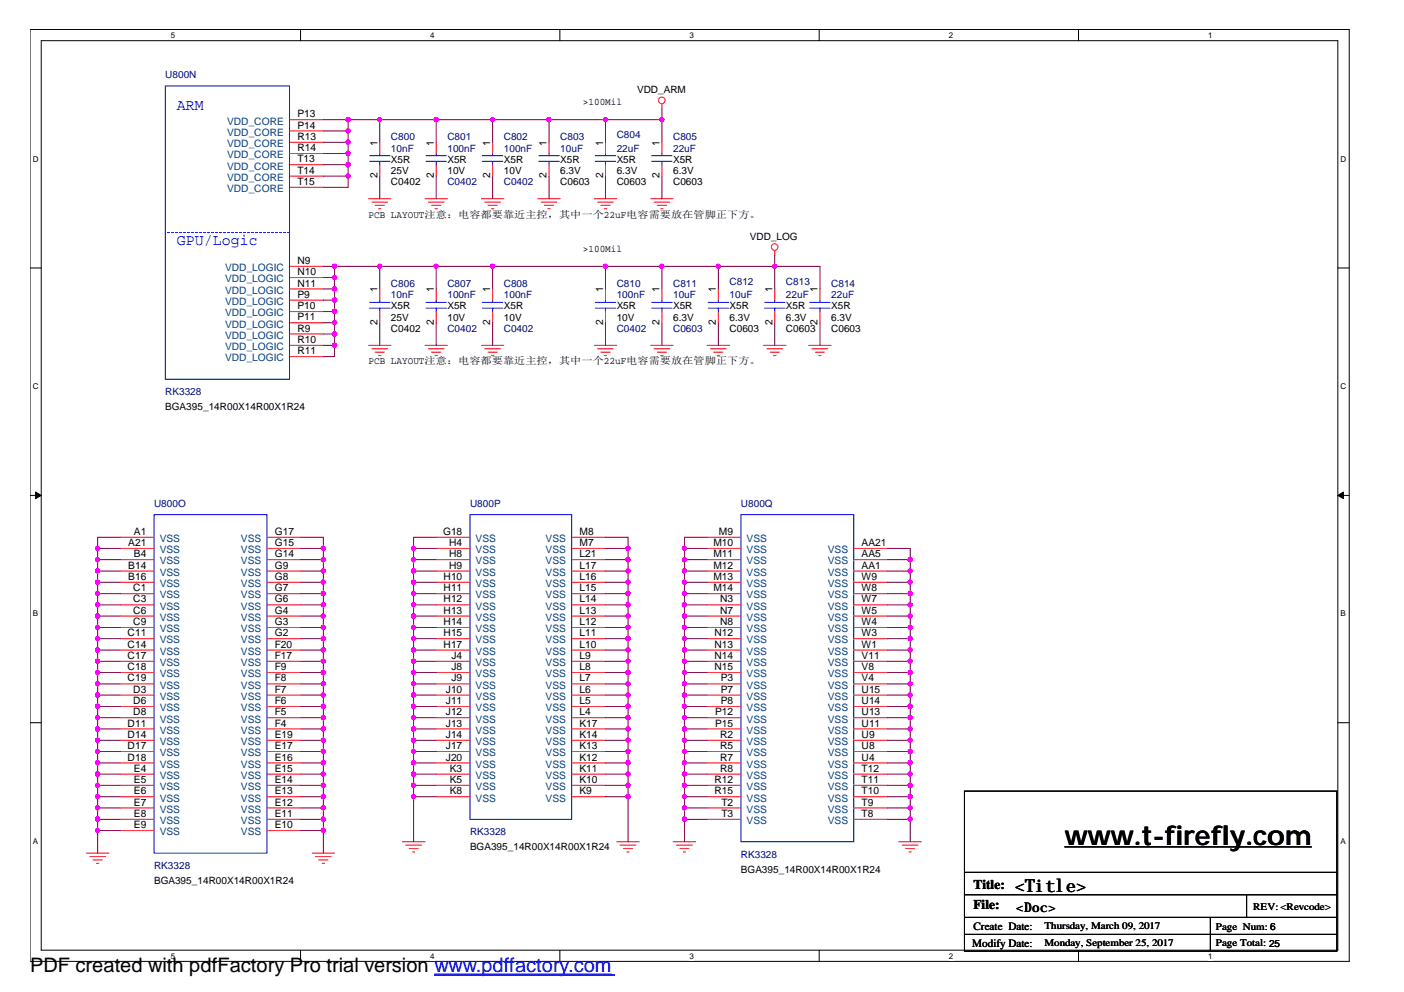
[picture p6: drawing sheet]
<svg xmlns="http://www.w3.org/2000/svg" width="297mm" height="210mm" viewBox="0 0 297 210" stroke-linecap="round" stroke-linejoin="round" font-family="sans-serif">
<path d="M6.3 6.2h279.2v197.2h-279.2zM8.7 8.6h274.3v192.5h-274.3z" fill="none" stroke="#000" stroke-width=".21"/>
<g fill="#fff">
<path d="M36.2 6.5h.9v1.9h-.9z"/>
<path d="M36.2 201.3h.9v1.9h-.9z"/>
</g>
<path d="M63.6 6.2v2.4M63.6 201.1v2.3" fill="none" stroke="#000" stroke-width=".21"/>
<g fill="#fff">
<path d="M91 6.5h.9v1.9h-.9z"/>
<path d="M91 201.3h.9v1.9h-.9z"/>
</g>
<path d="M118.4 6.2v2.4M118.4 201.1v2.3" fill="none" stroke="#000" stroke-width=".21"/>
<g fill="#fff">
<path d="M145.9 6.5h.9v1.9h-.9z"/>
<path d="M145.9 201.3h.9v1.9h-.9z"/>
</g>
<path d="M173.3 6.2v2.4M173.3 201.1v2.3" fill="none" stroke="#000" stroke-width=".21"/>
<g fill="#fff">
<path d="M200.7 6.5h1v1.9h-1z"/>
<path d="M200.7 201.3h1v1.9h-1z"/>
</g>
<path d="M228.2 6.2v2.4M228.2 201.1v2.3" fill="none" stroke="#000" stroke-width=".21"/>
<g fill="#fff">
<path d="M255.6 6.5h.9v1.9h-.9z"/>
<path d="M255.6 201.3h.9v1.9h-.9z"/>
<path d="M6.9 32.7h1.3v1.9h-1.3z"/>
<path d="M283.6 32.7h1.3v1.9h-1.3z"/>
<path d="M6.9 80.7h1.3v1.9h-1.3z"/>
<path d="M283.6 80.7h1.3v1.9h-1.3z"/>
</g>
<path d="M6.3 56.7h2.4M283 56.7h2.4" fill="none" stroke="#000" stroke-width=".21"/>
<g fill="#fff">
<path d="M6.9 128.9h1.2v1.9h-1.2z"/>
<path d="M283.6 128.9h1.2v1.9h-1.2z"/>
</g>
<path d="M6.3 104.8h2.4M283 104.8h2.4" fill="none" stroke="#000" stroke-width=".21"/>
<g fill="#000" stroke="#000" stroke-width=".21">
<path d="M7.5 104.1l1.2 .7-1.2 .7z" fill-rule="evenodd"/>
<path d="M283 104.8l1.2-.7v1.4z" fill-rule="evenodd"/>
</g>
<g fill="#fff">
<path d="M6.9 177h1.2v1.9h-1.2z"/>
<path d="M283.6 177h1.2v1.9h-1.2z"/>
</g>
<path d="M6.3 152.9h2.4M283 152.9h2.4M204 167.4h78.8v33.9h-78.8zM225.3 179.2h52.2M204 184.6h78.8M204 189.3h78.8M204 194.1h78.8M204 197.7h78.8M256.1 194.1v7.2M263.7 189.3v4.8" fill="none" stroke="#000" stroke-width=".21"/>
<g fill="none" stroke="#f00" stroke-width=".21">
<path d="M61.3 25.3h7.1M61.3 27.7h7.1M61.3 30.1h7.1M61.3 32.5h7.1M61.3 34.9h7.1M61.3 37.3h7.1M61.3 39.6h7.1M80.3 30.1v2.4M80.3 34.9v2.4M92.3 30.1v2.4M92.3 34.9v2.4M104.2 30.1v2.4"/>
<path d="M104.2 34.9v2.4M116.2 30.1v2.4M116.2 34.9v2.4M128.1 30.1v2.4M128.1 34.9v2.4M140 22v.9M140 30.1v2.4M140 34.9v2.4M61.3 56.4h7.1M61.3 58.7h7.1M78 42.1h4.7M78.7 42.8h3.3"/>
<path d="M79.4 43.4h1.9M80.1 44.2h.5M89.9 42.1h4.8M90.6 42.8h3.3M91.3 43.4h2M92 44.2h.5M101.9 42.1h4.7M102.6 42.8h3.3M103.3 43.4h1.9M104 44.2h.5M113.8 42.1h4.7M114.5 42.8h3.3"/>
<path d="M115.2 43.4h1.9M115.9 44.2h.5M125.7 42.1h4.8M126.4 42.8h3.4M127.1 43.4h2M127.8 44.2h.6M137.7 42.1h4.7M138.4 42.8h3.3M139.1 43.4h1.9M139.8 44.2h.5M163.9 53v1M61.3 73.1h7.1"/>
<path d="M61.3 61.1h7.1M61.3 63.5h7.1M61.3 65.9h7.1M61.3 68.3h7.1M61.3 70.7h7.1M61.3 75.5h7.1M78 73.1h4.7M78.7 73.8h3.3M79.4 74.5h1.9M80.1 75.2h.5M80.3 61.1v2.4M80.3 65.9v2.4"/>
<path d="M89.9 73.1h4.8M90.6 73.8h3.3M91.3 74.5h2M92 75.2h.5M92.3 61.1v2.4M92.3 65.9v2.4M101.9 73.1h4.7M102.6 73.8h3.3M103.3 74.5h1.9M104 75.2h.5M104.2 61.1v2.4M104.2 65.9v2.4"/>
<path d="M125.7 73.1h4.8M126.4 73.8h3.4M127.1 74.5h2M127.8 75.2h.6M128.1 61.1v2.4M128.1 65.9v2.4M137.7 73.1h4.7M138.4 73.8h3.3M139.1 74.5h1.9M139.8 75.2h.5M140 61.1v2.4M140 65.9v2.4"/>
<path d="M149.6 73.1h4.7M150.3 73.8h3.3M151 74.5h2M151.7 75.2h.5M152 61.1v2.4M152 65.9v2.4M161.5 73.1h4.8M162.3 73.8h3.3M162.9 74.5h2M163.7 75.2h.5M163.9 61.1v2.4M163.9 65.9v2.4"/>
<path d="M171.1 73.1h4.8M171.8 73.8h3.3M172.5 74.5h1.9M173.2 75.2h.5M173.5 61.1v2.4M173.5 65.9v2.4M25.4 113.7h7.2M25.4 116h7.2M25.4 118.4h7.2M56.5 113.7h7.1M56.5 116h7.1M56.5 118.4h7.1"/>
<path d="M92.3 113.7h7.1M92.3 116h7.1M92.3 118.4h7.1M120.9 113.7h7.2M120.9 116h7.2M120.9 118.4h7.2M149.6 113.7h7.2M149.6 116h7.2M149.6 118.4h7.2M180.6 116h7.2M180.6 118.4h7.2M25.4 120.8h7.2"/>
<path d="M25.4 123.2h7.2M25.4 125.6h7.2M25.4 128h7.2M25.4 130.4h7.2M25.4 132.8h7.2M25.4 135.1h7.2M25.4 137.6h7.2M25.4 139.9h7.2M56.5 120.8h7.1M56.5 123.2h7.1M56.5 125.6h7.1M56.5 128h7.1"/>
<path d="M56.5 130.4h7.1M56.5 132.8h7.1M56.5 135.1h7.1M56.5 137.6h7.1M56.5 139.9h7.1M92.3 120.8h7.1M92.3 123.2h7.1M92.3 125.6h7.1M92.3 128h7.1M92.3 130.4h7.1M92.3 132.8h7.1M92.3 135.1h7.1"/>
<path d="M92.3 137.6h7.1M92.3 139.9h7.1M120.9 120.8h7.2M120.9 123.2h7.2M120.9 125.6h7.2M120.9 128h7.2M120.9 130.4h7.2M120.9 132.8h7.2M120.9 135.1h7.2M120.9 137.6h7.2M120.9 139.9h7.2M149.6 120.8h7.2"/>
<path d="M149.6 123.2h7.2M149.6 125.6h7.2M149.6 128h7.2M149.6 130.4h7.2M149.6 132.8h7.2M149.6 135.1h7.2M149.6 137.6h7.2M149.6 139.9h7.2M180.6 120.8h7.2M180.6 123.2h7.2M180.6 125.6h7.2M180.6 128h7.2"/>
<path d="M180.6 130.4h7.2M180.6 132.8h7.2M180.6 135.1h7.2M180.6 137.6h7.2M180.6 139.9h7.2M25.4 142.3h7.2M25.4 144.7h7.2M25.4 147.1h7.2M25.4 149.5h7.2M25.4 151.9h7.2M25.4 154.2h7.2M25.4 156.6h7.2"/>
<path d="M25.4 159h7.2M56.5 142.3h7.1M56.5 144.7h7.1M56.5 147.1h7.1M56.5 149.5h7.1M56.5 151.9h7.1M56.5 154.2h7.1M56.5 156.6h7.1M56.5 159h7.1M92.3 142.3h7.1M92.3 144.7h7.1M92.3 147.1h7.1"/>
<path d="M92.3 149.5h7.1M92.3 151.9h7.1M92.3 154.2h7.1M92.3 156.6h7.1M92.3 159h7.1M120.9 142.3h7.2M120.9 144.7h7.2M120.9 147.1h7.2M120.9 149.5h7.2M120.9 151.9h7.2M120.9 154.2h7.2M120.9 156.6h7.2"/>
<path d="M120.9 159h7.2M149.6 142.3h7.2M149.6 144.7h7.2M149.6 147.1h7.2M149.6 149.5h7.2M149.6 151.9h7.2M149.6 154.2h7.2M149.6 156.6h7.2M149.6 159h7.2M180.6 142.3h7.2M180.6 144.7h7.2M180.6 147.1h7.2"/>
<path d="M180.6 149.5h7.2M180.6 151.9h7.2M180.6 154.2h7.2M180.6 156.6h7.2M180.6 159h7.2M25.4 161.4h7.2M25.4 163.8h7.2M25.4 166.2h7.2M25.4 168.6h7.2M25.4 171h7.2M25.4 173.4h7.2M25.4 175.7h7.2"/>
<path d="M56.5 161.4h7.1M56.5 163.8h7.1M56.5 166.2h7.1M56.5 168.6h7.1M56.5 171h7.1M56.5 173.4h7.1M56.5 175.7h7.1M85.1 178.1h4.8M85.9 178.8h3.3M86.6 179.5h1.9M92.3 161.4h7.1M92.3 163.8h7.1"/>
<path d="M92.3 166.2h7.1M92.3 168.6h7.1M120.9 161.4h7.2M120.9 163.8h7.2M120.9 166.2h7.2M120.9 168.6h7.2M130.5 178.1h4.8M131.2 178.8h3.3M131.9 179.5h1.9M142.4 178.1h4.8M143.1 178.8h3.4M143.8 179.5h2"/>
<path d="M149.6 161.4h7.2M149.6 163.8h7.2M149.6 166.2h7.2M149.6 168.6h7.2M149.6 171h7.2M149.6 173.4h7.2M180.6 161.4h7.2M180.6 163.8h7.2M180.6 166.2h7.2M180.6 168.6h7.2M180.6 171h7.2M180.6 173.4h7.2"/>
<path d="M190.2 178.1h4.7M190.9 178.8h3.3M191.6 179.5h1.9M18.3 180.5h4.7M19 181.2h3.3M19.7 182h1.9M20.4 182.7h.5M66 180.5h4.8M66.8 181.2h3.3M67.4 182h2M68.2 182.7h.5M87.3 180.3h.5"/>
<path d="M132.6 180.3h.5M144.6 180.3h.4M192.3 180.3h.5"/>
<circle cx="140" cy="21.2" r=".7"/>
<circle cx="163.9" cy="52.3" r=".7"/>
</g>
<g fill="none" stroke="#00f" stroke-width=".21">
<path d="M35 18.2h26.3v62h-26.3zM78.2 34.1h4.3M78.2 32.9h4.3M80.3 32.5v.4M80.3 34.1v.8M90.1 34.1h4.3M90.1 32.9h4.3M92.3 32.5v.4M92.3 34.1v.8M102.1 34.1h4.3M102.1 32.9h4.3M104.2 32.5v.4"/>
<path d="M104.2 34.1v.8M114 34.1h4.3M114 32.9h4.3M116.2 32.5v.4M116.2 34.1v.8M125.9 34.1h4.4M125.9 32.9h4.4M128.1 32.5v.4M128.1 34.1v.8M137.9 34.1h4.3M137.9 32.9h4.3M140 32.5v.4"/>
<path d="M140 34.1v.8M78.2 65.2h4.3M78.2 64h4.3M80.3 63.5v.5M80.3 65.2v.7M90.1 65.2h4.3M90.1 64h4.3M92.3 63.5v.5M92.3 65.2v.7M102.1 65.2h4.3M102.1 64h4.3M104.2 63.5v.5"/>
<path d="M104.2 65.2v.7M125.9 65.2h4.4M125.9 64h4.4M128.1 63.5v.5M128.1 65.2v.7M137.9 65.2h4.3M137.9 64h4.3M140 63.5v.5M140 65.2v.7M149.8 65.2h4.3M149.8 64h4.3M152 63.5v.5"/>
<path d="M152 65.2v.7M161.8 65.2h4.3M161.8 64h4.3M163.9 63.5v.5M163.9 65.2v.7M171.3 65.2h4.3M171.3 64h4.3M173.5 63.5v.5M173.5 65.2v.7M32.6 108.9h23.9v71.6h-23.9zM99.4 108.9h21.5v64.5h-21.5zM156.8 108.9h23.8v69.2h-23.8z"/>
<path d="M91.9 206.1h37.5"/>
</g>
<path d="M61.3 49.2h-26.3" fill="none" stroke="#00f" stroke-width=".21" stroke-dasharray=".4 .4"/>
<g fill="none" stroke="#800040" stroke-width=".21">
<path d="M68.4 25.3h71.6M68.4 37.3h5.3M68.4 34.9h5.3M68.4 27.7h5.3M68.4 30.1h5.3M68.4 32.5h5.3M73.7 25.3v14.3h-5.3M80.3 25.3v4.8M80.3 37.3v4.8M92.3 25.3v4.8M92.3 37.3v4.8M104.2 25.3v4.8"/>
<path d="M104.2 37.3v4.8M116.2 25.3v4.8M116.2 37.3v4.8M128.1 25.3v4.8M128.1 37.3v4.8M140 22.9v7.2M140 37.3v4.8M68.4 56.4h105.1v4.7M68.4 58.7h2.4M70.8 56.4v19.1h-2.4M80.3 56.4v4.7M92.3 56.4v4.7"/>
<path d="M104.2 56.4v4.7M128.1 56.4v4.7M140 56.4v4.7M152 56.4v4.7M163.9 54v7.1M68.4 68.3h2.4M68.4 65.9h2.4M68.4 63.5h2.4M68.4 61.1h2.4M68.4 70.7h2.4M68.4 73.1h2.4M80.3 68.3v4.8"/>
<path d="M92.3 68.3v4.8M104.2 68.3v4.8M128.1 68.3v4.8M140 68.3v4.8M152 68.3v4.8M163.9 68.3v4.8M173.5 68.3v4.8M20.7 118.4h4.7M20.7 116h4.7M25.4 113.7h-4.7v66.8M63.6 118.4h4.8M63.6 116h4.8"/>
<path d="M63.6 113.7h4.8v66.8M87.5 118.4h4.8M87.5 116h4.8M92.3 113.7h-4.8v64.4M128.1 118.4h4.8M128.1 116h4.8M128.1 113.7h4.8v64.4M144.8 118.4h4.8M144.8 116h4.8M149.6 113.7h-4.8v64.4M187.8 118.4h4.8M187.8 116h4.8v62.1"/>
<path d="M20.7 139.9h4.7M20.7 137.6h4.7M20.7 135.1h4.7M20.7 132.8h4.7M20.7 130.4h4.7M20.7 128h4.7M20.7 125.6h4.7M20.7 123.2h4.7M20.7 120.8h4.7M63.6 139.9h4.8M63.6 137.6h4.8M63.6 135.1h4.8"/>
<path d="M63.6 132.8h4.8M63.6 130.4h4.8M63.6 128h4.8M63.6 125.6h4.8M63.6 123.2h4.8M63.6 120.8h4.8M87.5 139.9h4.8M87.5 137.6h4.8M87.5 135.1h4.8M87.5 132.8h4.8M87.5 130.4h4.8M87.5 128h4.8"/>
<path d="M87.5 125.6h4.8M87.5 123.2h4.8M87.5 120.8h4.8M128.1 139.9h4.8M128.1 137.6h4.8M128.1 135.1h4.8M128.1 132.8h4.8M128.1 130.4h4.8M128.1 128h4.8M128.1 125.6h4.8M128.1 123.2h4.8M128.1 120.8h4.8"/>
<path d="M144.8 139.9h4.8M144.8 137.6h4.8M144.8 135.1h4.8M144.8 132.8h4.8M144.8 130.4h4.8M144.8 128h4.8M144.8 125.6h4.8M144.8 123.2h4.8M144.8 120.8h4.8M187.8 139.9h4.8M187.8 137.6h4.8M187.8 135.1h4.8"/>
<path d="M187.8 132.8h4.8M187.8 130.4h4.8M187.8 128h4.8M187.8 125.6h4.8M187.8 123.2h4.8M187.8 120.8h4.8M20.7 156.6h4.7M20.7 159h4.7M20.7 142.3h4.7M20.7 154.2h4.7M20.7 151.9h4.7M20.7 149.5h4.7"/>
<path d="M20.7 147.1h4.7M20.7 144.7h4.7M63.6 156.6h4.8M63.6 159h4.8M63.6 142.3h4.8M63.6 154.2h4.8M63.6 151.9h4.8M63.6 149.5h4.8M63.6 147.1h4.8M63.6 144.7h4.8M87.5 156.6h4.8M87.5 159h4.8"/>
<path d="M87.5 142.3h4.8M87.5 154.2h4.8M87.5 151.9h4.8M87.5 149.5h4.8M87.5 147.1h4.8M87.5 144.7h4.8M128.1 156.6h4.8M128.1 159h4.8M128.1 142.3h4.8M128.1 154.2h4.8M128.1 151.9h4.8M128.1 149.5h4.8"/>
<path d="M128.1 147.1h4.8M128.1 144.7h4.8M144.8 156.6h4.8M144.8 159h4.8M144.8 142.3h4.8M144.8 154.2h4.8M144.8 151.9h4.8M144.8 149.5h4.8M144.8 147.1h4.8M144.8 144.7h4.8M187.8 156.6h4.8M187.8 159h4.8"/>
<path d="M187.8 142.3h4.8M187.8 154.2h4.8M187.8 151.9h4.8M187.8 149.5h4.8M187.8 147.1h4.8M187.8 144.7h4.8M20.7 161.4h4.7M20.7 163.8h4.7M20.7 166.2h4.7M20.7 168.6h4.7M20.7 171h4.7M20.7 173.4h4.7"/>
<path d="M20.7 175.7h4.7M63.6 161.4h4.8M63.6 163.8h4.8M63.6 166.2h4.8M63.6 168.6h4.8M63.6 171h4.8M63.6 173.4h4.8M63.6 175.7h4.8M87.5 161.4h4.8M87.5 163.8h4.8M87.5 166.2h4.8M87.5 168.6h4.8"/>
<path d="M128.1 161.4h4.8M128.1 163.8h4.8M128.1 166.2h4.8M128.1 168.6h4.8M144.8 161.4h4.8M144.8 163.8h4.8M144.8 166.2h4.8M144.8 168.6h4.8M144.8 171h4.8M144.8 173.4h4.8M187.8 161.4h4.8M187.8 163.8h4.8"/>
<path d="M187.8 166.2h4.8M187.8 168.6h4.8M187.8 171h4.8M187.8 173.4h4.8"/>
</g>
<g fill="#f0f" stroke="#f0f" stroke-width=".21">
<circle cx="20.6" cy="159" r=".45"/>
<circle cx="20.6" cy="161.4" r=".46"/>
<circle cx="92.3" cy="25.3" r=".45"/>
<circle cx="116.1" cy="25.3" r=".45"/>
<circle cx="104.2" cy="25.3" r=".45"/>
<circle cx="92.3" cy="56.3" r=".45"/>
<circle cx="104.2" cy="56.3" r=".45"/>
<circle cx="151.9" cy="56.3" r=".45"/>
<circle cx="140" cy="56.3" r=".45"/>
<circle cx="70.8" cy="58.7" r=".47"/>
<circle cx="70.8" cy="61.1" r=".46"/>
<circle cx="70.8" cy="68.3" r=".46"/>
<circle cx="70.8" cy="65.9" r=".47"/>
<circle cx="80.3" cy="56.3" r=".45"/>
<circle cx="70.8" cy="56.3" r=".46"/>
<circle cx="163.9" cy="56.3" r=".45"/>
<circle cx="70.8" cy="63.5" r=".46"/>
<circle cx="73.6" cy="37.2" r=".45"/>
<circle cx="20.6" cy="139.9" r=".45"/>
<circle cx="20.6" cy="137.5" r=".46"/>
<circle cx="20.6" cy="135.1" r=".45"/>
<circle cx="20.6" cy="132.7" r=".45"/>
<circle cx="20.6" cy="130.4" r=".46"/>
<circle cx="20.6" cy="128" r=".45"/>
<circle cx="20.6" cy="125.6" r=".46"/>
<circle cx="20.6" cy="123.2" r=".45"/>
<circle cx="20.6" cy="120.8" r=".45"/>
<circle cx="20.6" cy="118.4" r=".46"/>
<circle cx="20.6" cy="116" r=".45"/>
<circle cx="20.6" cy="144.7" r=".45"/>
<circle cx="20.6" cy="142.3" r=".46"/>
<circle cx="20.6" cy="156.6" r=".45"/>
<circle cx="20.6" cy="154.2" r=".46"/>
<circle cx="20.6" cy="151.8" r=".45"/>
<circle cx="20.6" cy="149.4" r=".46"/>
<circle cx="20.6" cy="147.1" r=".45"/>
<circle cx="128.1" cy="56.3" r=".45"/>
<circle cx="70.8" cy="70.7" r=".47"/>
<circle cx="70.8" cy="73.1" r=".46"/>
<circle cx="68.4" cy="132.7" r=".45"/>
<circle cx="68.4" cy="130.4" r=".46"/>
<circle cx="68.4" cy="159" r=".45"/>
<circle cx="68.4" cy="156.6" r=".45"/>
<circle cx="68.4" cy="154.2" r=".46"/>
<circle cx="68.4" cy="151.8" r=".45"/>
<circle cx="68.4" cy="149.4" r=".46"/>
<circle cx="68.4" cy="116" r=".45"/>
<circle cx="68.4" cy="118.4" r=".46"/>
<circle cx="68.4" cy="123.2" r=".45"/>
<circle cx="68.4" cy="120.8" r=".45"/>
<circle cx="68.4" cy="125.6" r=".46"/>
<circle cx="68.4" cy="128" r=".45"/>
<circle cx="68.4" cy="137.5" r=".46"/>
<circle cx="68.4" cy="135.1" r=".45"/>
<circle cx="68.4" cy="139.9" r=".45"/>
<circle cx="68.4" cy="142.3" r=".46"/>
<circle cx="68.4" cy="147.1" r=".45"/>
<circle cx="68.4" cy="144.7" r=".45"/>
<circle cx="68.4" cy="161.4" r=".46"/>
<circle cx="68.4" cy="163.8" r=".45"/>
<circle cx="68.4" cy="166.2" r=".46"/>
<circle cx="68.4" cy="168.6" r=".45"/>
<circle cx="68.4" cy="170.9" r=".45"/>
<circle cx="20.6" cy="163.8" r=".45"/>
<circle cx="20.6" cy="166.2" r=".46"/>
<circle cx="20.6" cy="168.6" r=".45"/>
<circle cx="20.6" cy="170.9" r=".45"/>
<circle cx="132.9" cy="147.1" r=".45"/>
<circle cx="132.9" cy="156.6" r=".45"/>
<circle cx="132.8" cy="154.2" r=".46"/>
<circle cx="132.9" cy="159" r=".45"/>
<circle cx="132.9" cy="132.7" r=".45"/>
<circle cx="132.8" cy="130.4" r=".46"/>
<circle cx="132.9" cy="151.8" r=".45"/>
<circle cx="132.8" cy="149.4" r=".46"/>
<circle cx="132.9" cy="123.2" r=".45"/>
<circle cx="132.9" cy="120.8" r=".45"/>
<circle cx="132.8" cy="118.4" r=".46"/>
<circle cx="132.9" cy="116" r=".45"/>
<circle cx="132.9" cy="128" r=".45"/>
<circle cx="132.8" cy="125.6" r=".46"/>
<circle cx="132.8" cy="142.3" r=".46"/>
<circle cx="132.9" cy="144.7" r=".45"/>
<circle cx="132.9" cy="139.9" r=".45"/>
<circle cx="132.8" cy="137.5" r=".46"/>
<circle cx="132.9" cy="135.1" r=".45"/>
<circle cx="132.8" cy="161.4" r=".46"/>
<circle cx="132.9" cy="163.8" r=".45"/>
<circle cx="132.8" cy="166.2" r=".46"/>
<circle cx="132.9" cy="168.6" r=".45"/>
<circle cx="87.5" cy="163.8" r=".45"/>
<circle cx="87.5" cy="166.2" r=".46"/>
<circle cx="87.5" cy="168.6" r=".45"/>
<circle cx="87.5" cy="161.4" r=".46"/>
<circle cx="87.5" cy="159" r=".45"/>
<circle cx="87.5" cy="142.3" r=".46"/>
<circle cx="87.5" cy="139.9" r=".45"/>
<circle cx="87.5" cy="137.5" r=".46"/>
<circle cx="87.5" cy="135.1" r=".45"/>
<circle cx="87.5" cy="132.7" r=".45"/>
<circle cx="87.5" cy="130.4" r=".46"/>
<circle cx="87.5" cy="128" r=".45"/>
<circle cx="87.5" cy="125.6" r=".46"/>
<circle cx="87.5" cy="120.8" r=".45"/>
<circle cx="87.5" cy="123.2" r=".45"/>
<circle cx="87.5" cy="116" r=".45"/>
<circle cx="87.5" cy="118.4" r=".46"/>
<circle cx="87.5" cy="156.6" r=".45"/>
<circle cx="87.5" cy="154.2" r=".46"/>
<circle cx="87.5" cy="151.8" r=".45"/>
<circle cx="87.5" cy="147.1" r=".45"/>
<circle cx="87.5" cy="149.4" r=".46"/>
<circle cx="87.5" cy="144.7" r=".45"/>
<circle cx="192.5" cy="156.6" r=".45"/>
<circle cx="192.5" cy="154.2" r=".46"/>
<circle cx="192.5" cy="159" r=".45"/>
<circle cx="192.5" cy="132.7" r=".45"/>
<circle cx="192.5" cy="130.4" r=".46"/>
<circle cx="192.5" cy="151.8" r=".45"/>
<circle cx="192.5" cy="149.4" r=".46"/>
<circle cx="192.5" cy="125.6" r=".46"/>
<circle cx="192.5" cy="123.2" r=".45"/>
<circle cx="192.5" cy="120.8" r=".45"/>
<circle cx="192.5" cy="118.4" r=".46"/>
<circle cx="192.5" cy="137.5" r=".46"/>
<circle cx="192.5" cy="135.1" r=".45"/>
<circle cx="192.5" cy="128" r=".45"/>
<circle cx="192.5" cy="147.1" r=".45"/>
<circle cx="192.5" cy="144.7" r=".45"/>
<circle cx="192.5" cy="142.3" r=".46"/>
<circle cx="192.5" cy="139.9" r=".45"/>
<circle cx="192.5" cy="161.4" r=".46"/>
<circle cx="192.5" cy="163.8" r=".45"/>
<circle cx="192.5" cy="166.2" r=".46"/>
<circle cx="192.5" cy="168.6" r=".45"/>
<circle cx="192.5" cy="170.9" r=".45"/>
<circle cx="144.8" cy="161.4" r=".46"/>
<circle cx="144.8" cy="163.8" r=".45"/>
<circle cx="144.8" cy="166.2" r=".46"/>
<circle cx="144.8" cy="168.6" r=".45"/>
<circle cx="144.8" cy="170.9" r=".45"/>
<circle cx="144.8" cy="156.6" r=".45"/>
<circle cx="144.8" cy="159" r=".45"/>
<circle cx="144.8" cy="116" r=".45"/>
<circle cx="144.8" cy="142.3" r=".46"/>
<circle cx="144.8" cy="139.9" r=".45"/>
<circle cx="144.8" cy="137.5" r=".46"/>
<circle cx="144.8" cy="135.1" r=".45"/>
<circle cx="144.8" cy="132.7" r=".45"/>
<circle cx="144.8" cy="130.4" r=".46"/>
<circle cx="144.8" cy="128" r=".45"/>
<circle cx="144.8" cy="125.6" r=".46"/>
<circle cx="144.8" cy="123.2" r=".45"/>
<circle cx="144.8" cy="120.8" r=".45"/>
<circle cx="144.8" cy="118.4" r=".46"/>
<circle cx="144.8" cy="154.2" r=".46"/>
<circle cx="144.8" cy="151.8" r=".45"/>
<circle cx="144.8" cy="149.4" r=".46"/>
<circle cx="144.8" cy="147.1" r=".45"/>
<circle cx="144.8" cy="144.7" r=".45"/>
<circle cx="192.5" cy="173.3" r=".46"/>
<circle cx="20.6" cy="173.3" r=".46"/>
<circle cx="20.6" cy="175.7" r=".45"/>
<circle cx="68.4" cy="173.3" r=".46"/>
<circle cx="68.4" cy="175.7" r=".45"/>
<circle cx="144.8" cy="173.3" r=".46"/>
<circle cx="140" cy="25.3" r=".45"/>
<circle cx="128.1" cy="25.3" r=".45"/>
<circle cx="73.6" cy="25.3" r=".45"/>
<circle cx="80.3" cy="25.3" r=".45"/>
<circle cx="73.6" cy="30.1" r=".46"/>
<circle cx="73.6" cy="27.7" r=".45"/>
<circle cx="73.6" cy="32.5" r=".45"/>
<circle cx="73.6" cy="34.8" r=".46"/>
</g>
<path d="M91.9 206.3h38.1" fill="none" stroke="#00f" stroke-width=".3"/>
<text font-size="5.7" x="225.3" y="178.7">www.t-firefly.com</text>
<text font-size="4.2" x="6.3" y="205.7">PDF created with pdfFactory Pro trial version www.pdffactory.com</text>
<text font-size="3.8" x="214.8" y="188.8">&lt;Title&gt;</text>
<g font-size="3.3" fill="#00f">
<text x="37.4" y="23.2">ARM</text>
<text x="37.4" y="51.8">GPU/Logic</text>
</g>
<g font-size="2.8">
<text x="206" y="188.1">Title:</text>
<text x="206" y="192.4">File:</text>
<text x="215" y="193">&lt;Doc&gt;</text>
</g>
<g font-size="2.4">
<text x="206" y="196.7">Create Date:</text>
<text x="205.7" y="200.3">Modify Date:</text>
</g>
<g font-size="2.2" fill="#004080">
<text x="48" y="26.3">VDD_CORE</text>
<text x="48" y="28.7">VDD_CORE</text>
<text x="48" y="31.1">VDD_CORE</text>
<text x="48" y="33.5">VDD_CORE</text>
<text x="48" y="35.9">VDD_CORE</text>
<text x="48" y="38.3">VDD_CORE</text>
<text x="48" y="40.7">VDD_CORE</text>
<text x="47.6" y="57.4">VDD_LOGIC</text>
<text x="47.6" y="59.7">VDD_LOGIC</text>
<text x="47.6" y="62.2">VDD_LOGIC</text>
<text x="47.6" y="64.5">VDD_LOGIC</text>
<text x="47.6" y="66.9">VDD_LOGIC</text>
<text x="47.6" y="69.3">VDD_LOGIC</text>
<text x="47.6" y="71.7">VDD_LOGIC</text>
<text x="47.6" y="74.1">VDD_LOGIC</text>
<text x="47.6" y="76.5">VDD_LOGIC</text>
<text x="33.8" y="114.7">VSS</text>
<text x="33.8" y="117.1">VSS</text>
<text x="33.8" y="119.4">VSS</text>
<text x="51" y="119.4">VSS</text>
<text x="51" y="117.1">VSS</text>
<text x="51" y="114.7">VSS</text>
<text x="100.6" y="114.7">VSS</text>
<text x="100.6" y="117.1">VSS</text>
<text x="100.6" y="119.4">VSS</text>
<text x="115.4" y="119.4">VSS</text>
<text x="115.4" y="117.1">VSS</text>
<text x="115.4" y="114.7">VSS</text>
<text x="157.9" y="114.7">VSS</text>
<text x="157.9" y="117.1">VSS</text>
<text x="157.9" y="119.4">VSS</text>
<text x="175.1" y="119.4">VSS</text>
<text x="175.1" y="117.1">VSS</text>
<text x="33.8" y="121.8">VSS</text>
<text x="33.8" y="124.2">VSS</text>
<text x="51" y="124.2">VSS</text>
<text x="51" y="121.8">VSS</text>
<text x="100.6" y="121.8">VSS</text>
<text x="100.6" y="124.2">VSS</text>
<text x="115.4" y="124.2">VSS</text>
<text x="115.4" y="121.8">VSS</text>
<text x="157.9" y="121.8">VSS</text>
<text x="157.9" y="124.2">VSS</text>
<text x="175.1" y="124.2">VSS</text>
<text x="175.1" y="121.8">VSS</text>
<text x="33.8" y="126.6">VSS</text>
<text x="33.8" y="129">VSS</text>
<text x="33.8" y="131.4">VSS</text>
<text x="51" y="131.4">VSS</text>
<text x="51" y="129">VSS</text>
<text x="51" y="126.6">VSS</text>
<text x="100.6" y="126.6">VSS</text>
<text x="100.6" y="129">VSS</text>
<text x="100.6" y="131.4">VSS</text>
<text x="115.4" y="131.4">VSS</text>
<text x="115.4" y="129">VSS</text>
<text x="115.4" y="126.6">VSS</text>
<text x="157.9" y="126.6">VSS</text>
<text x="157.9" y="129">VSS</text>
<text x="157.9" y="131.4">VSS</text>
<text x="175.1" y="131.4">VSS</text>
<text x="175.1" y="129">VSS</text>
<text x="175.1" y="126.6">VSS</text>
<text x="33.8" y="133.8">VSS</text>
<text x="33.8" y="136.2">VSS</text>
<text x="51" y="136.2">VSS</text>
<text x="51" y="133.8">VSS</text>
<text x="100.6" y="133.8">VSS</text>
<text x="100.6" y="136.2">VSS</text>
<text x="115.4" y="136.2">VSS</text>
<text x="115.4" y="133.8">VSS</text>
<text x="157.9" y="133.8">VSS</text>
<text x="157.9" y="136.2">VSS</text>
<text x="175.1" y="136.2">VSS</text>
<text x="175.1" y="133.8">VSS</text>
<text x="33.8" y="138.6">VSS</text>
<text x="33.8" y="140.9">VSS</text>
<text x="33.8" y="143.3">VSS</text>
<text x="51" y="143.3">VSS</text>
<text x="51" y="140.9">VSS</text>
<text x="51" y="138.6">VSS</text>
<text x="100.6" y="138.6">VSS</text>
<text x="100.6" y="140.9">VSS</text>
<text x="100.6" y="143.3">VSS</text>
<text x="115.4" y="143.3">VSS</text>
<text x="115.4" y="140.9">VSS</text>
<text x="115.4" y="138.6">VSS</text>
<text x="157.9" y="138.6">VSS</text>
<text x="157.9" y="140.9">VSS</text>
<text x="157.9" y="143.3">VSS</text>
<text x="175.1" y="143.3">VSS</text>
<text x="175.1" y="140.9">VSS</text>
<text x="175.1" y="138.6">VSS</text>
<text x="33.8" y="145.7">VSS</text>
<text x="33.8" y="148.1">VSS</text>
<text x="51" y="148.1">VSS</text>
<text x="51" y="145.7">VSS</text>
<text x="100.6" y="145.7">VSS</text>
<text x="100.6" y="148.1">VSS</text>
<text x="115.4" y="148.1">VSS</text>
<text x="115.4" y="145.7">VSS</text>
<text x="157.9" y="145.7">VSS</text>
<text x="157.9" y="148.1">VSS</text>
<text x="175.1" y="148.1">VSS</text>
<text x="175.1" y="145.7">VSS</text>
<text x="33.8" y="150.5">VSS</text>
<text x="33.8" y="152.9">VSS</text>
<text x="33.8" y="155.3">VSS</text>
<text x="51" y="155.3">VSS</text>
<text x="51" y="152.9">VSS</text>
<text x="51" y="150.5">VSS</text>
<text x="100.6" y="150.5">VSS</text>
<text x="100.6" y="152.9">VSS</text>
<text x="100.6" y="155.3">VSS</text>
<text x="115.4" y="155.3">VSS</text>
<text x="115.4" y="152.9">VSS</text>
<text x="115.4" y="150.5">VSS</text>
<text x="157.9" y="150.5">VSS</text>
<text x="157.9" y="152.9">VSS</text>
<text x="157.9" y="155.3">VSS</text>
<text x="175.1" y="155.3">VSS</text>
<text x="175.1" y="152.9">VSS</text>
<text x="175.1" y="150.5">VSS</text>
<text x="33.8" y="157.7">VSS</text>
<text x="33.8" y="160">VSS</text>
<text x="51" y="160">VSS</text>
<text x="51" y="157.7">VSS</text>
<text x="100.6" y="157.7">VSS</text>
<text x="100.6" y="160">VSS</text>
<text x="115.4" y="160">VSS</text>
<text x="115.4" y="157.7">VSS</text>
<text x="157.9" y="157.7">VSS</text>
<text x="157.9" y="160">VSS</text>
<text x="175.1" y="160">VSS</text>
<text x="175.1" y="157.7">VSS</text>
<text x="33.8" y="162.4">VSS</text>
<text x="33.8" y="164.8">VSS</text>
<text x="33.8" y="167.2">VSS</text>
<text x="51" y="167.2">VSS</text>
<text x="51" y="164.8">VSS</text>
<text x="51" y="162.4">VSS</text>
<text x="100.6" y="162.4">VSS</text>
<text x="100.6" y="164.8">VSS</text>
<text x="100.6" y="167.2">VSS</text>
<text x="115.4" y="167.2">VSS</text>
<text x="115.4" y="164.8">VSS</text>
<text x="115.4" y="162.4">VSS</text>
<text x="157.9" y="162.4">VSS</text>
<text x="157.9" y="164.8">VSS</text>
<text x="157.9" y="167.2">VSS</text>
<text x="175.1" y="167.2">VSS</text>
<text x="175.1" y="164.8">VSS</text>
<text x="175.1" y="162.4">VSS</text>
<text x="33.8" y="169.6">VSS</text>
<text x="33.8" y="172">VSS</text>
<text x="51" y="172">VSS</text>
<text x="51" y="169.6">VSS</text>
<text x="100.6" y="169.6">VSS</text>
<text x="115.4" y="169.6">VSS</text>
<text x="157.9" y="169.6">VSS</text>
<text x="157.9" y="172">VSS</text>
<text x="175.1" y="172">VSS</text>
<text x="175.1" y="169.6">VSS</text>
<text x="33.8" y="174.4">VSS</text>
<text x="33.8" y="176.8">VSS</text>
<text x="51" y="176.8">VSS</text>
<text x="51" y="174.4">VSS</text>
<text x="157.9" y="174.4">VSS</text>
<text x="175.1" y="174.4">VSS</text>
</g>
<g font-size="2.2">
<text x="62.9" y="24.8">P13</text>
<text x="62.9" y="27.2">P14</text>
<text x="62.9" y="29.6">R13</text>
<text x="62.9" y="32">R14</text>
<text x="62.9" y="34.3">T13</text>
<text x="79.8" y="30.8" transform="rotate(-90 79.8 30.8)">1</text>
<text x="91.8" y="30.8" transform="rotate(-90 91.8 30.8)">1</text>
<text x="103.7" y="30.8" transform="rotate(-90 103.7 30.8)">1</text>
<text x="115.7" y="30.8" transform="rotate(-90 115.7 30.8)">1</text>
<text x="127.6" y="30.8" transform="rotate(-90 127.6 30.8)">1</text>
<text x="139.5" y="30.8" transform="rotate(-90 139.5 30.8)">1</text>
<text x="62.9" y="36.8">T14</text>
<text x="62.9" y="39.1">T15</text>
<text x="79.8" y="37.7" transform="rotate(-90 79.8 37.7)">2</text>
<text x="91.8" y="37.7" transform="rotate(-90 91.8 37.7)">2</text>
<text x="103.7" y="37.7" transform="rotate(-90 103.7 37.7)">2</text>
<text x="115.7" y="37.7" transform="rotate(-90 115.7 37.7)">2</text>
<text x="127.6" y="37.7" transform="rotate(-90 127.6 37.7)">2</text>
<text x="139.5" y="37.7" transform="rotate(-90 139.5 37.7)">2</text>
<text x="62.9" y="55.9">N9</text>
<text x="62.9" y="58.2">N10</text>
<text x="62.9" y="60.6">N11</text>
<text x="62.9" y="63">P9</text>
<text x="62.9" y="65.4">P10</text>
<text x="79.8" y="61.9" transform="rotate(-90 79.8 61.9)">1</text>
<text x="91.8" y="61.9" transform="rotate(-90 91.8 61.9)">1</text>
<text x="103.7" y="61.9" transform="rotate(-90 103.7 61.9)">1</text>
<text x="127.6" y="61.9" transform="rotate(-90 127.6 61.9)">1</text>
<text x="139.5" y="61.9" transform="rotate(-90 139.5 61.9)">1</text>
<text x="151.5" y="61.9" transform="rotate(-90 151.5 61.9)">1</text>
<text x="163.4" y="61.9" transform="rotate(-90 163.4 61.9)">1</text>
<text x="173" y="61.9" transform="rotate(-90 173 61.9)">1</text>
<text x="62.9" y="67.8">P11</text>
<text x="62.9" y="70.2">R9</text>
<text x="79.8" y="68.8" transform="rotate(-90 79.8 68.8)">2</text>
<text x="91.8" y="68.8" transform="rotate(-90 91.8 68.8)">2</text>
<text x="103.7" y="68.8" transform="rotate(-90 103.7 68.8)">2</text>
<text x="127.6" y="68.8" transform="rotate(-90 127.6 68.8)">2</text>
<text x="139.5" y="68.8" transform="rotate(-90 139.5 68.8)">2</text>
<text x="151.5" y="68.8" transform="rotate(-90 151.5 68.8)">2</text>
<text x="163.4" y="68.8" transform="rotate(-90 163.4 68.8)">2</text>
<text x="173" y="68.8" transform="rotate(-90 173 68.8)">2</text>
<text x="62.9" y="72.6">R10</text>
<text x="62.9" y="74.9">R11</text>
<text x="28.3" y="113.2">A1</text>
<text x="58.1" y="113.2">G17</text>
<text x="93.7" y="113.2">G18</text>
<text x="122.6" y="113.2">M8</text>
<text x="152.1" y="113.2">M9</text>
<text x="27.1" y="115.5">A21</text>
<text x="28.3" y="117.9">B4</text>
<text x="58.1" y="117.9">G14</text>
<text x="58.1" y="115.5">G15</text>
<text x="95" y="115.5">H4</text>
<text x="95" y="117.9">H8</text>
<text x="122.6" y="117.9">L21</text>
<text x="122.6" y="115.5">M7</text>
<text x="150.9" y="115.5">M10</text>
<text x="150.9" y="117.9">M11</text>
<text x="182.3" y="117.9">AA5</text>
<text x="182.3" y="115.5">AA21</text>
<text x="27.1" y="120.3">B14</text>
<text x="27.1" y="122.7">B16</text>
<text x="28.2" y="125.1">C1</text>
<text x="58.1" y="125.1">G7</text>
<text x="58.1" y="122.7">G8</text>
<text x="58.1" y="120.3">G9</text>
<text x="93.9" y="122.7">H10</text>
<text x="93.9" y="125.1">H11</text>
<text x="95" y="120.3">H9</text>
<text x="122.6" y="125.1">L15</text>
<text x="122.6" y="122.7">L16</text>
<text x="122.6" y="120.3">L17</text>
<text x="150.9" y="120.3">M12</text>
<text x="150.9" y="122.7">M13</text>
<text x="150.9" y="125.1">M14</text>
<text x="182.3" y="125.1">W8</text>
<text x="182.3" y="122.7">W9</text>
<text x="182.3" y="120.3">AA1</text>
<text x="28.2" y="127.5">C3</text>
<text x="28.2" y="129.9">C6</text>
<text x="58.1" y="129.9">G4</text>
<text x="58.1" y="127.5">G6</text>
<text x="93.9" y="127.5">H12</text>
<text x="93.9" y="129.9">H13</text>
<text x="122.6" y="129.9">L13</text>
<text x="122.6" y="127.5">L14</text>
<text x="152.4" y="127.5">N3</text>
<text x="152.4" y="129.9">N7</text>
<text x="182.3" y="129.9">W5</text>
<text x="182.3" y="127.5">W7</text>
<text x="27" y="134.6">C11</text>
<text x="27" y="137">C14</text>
<text x="28.2" y="132.3">C9</text>
<text x="58.1" y="137">F20</text>
<text x="58.1" y="134.6">G2</text>
<text x="58.1" y="132.3">G3</text>
<text x="93.9" y="132.3">H14</text>
<text x="93.9" y="134.6">H15</text>
<text x="93.9" y="137">H17</text>
<text x="122.6" y="137">L10</text>
<text x="122.6" y="134.6">L11</text>
<text x="122.6" y="132.3">L12</text>
<text x="151.2" y="134.6">N12</text>
<text x="151.2" y="137">N13</text>
<text x="152.4" y="132.3">N8</text>
<text x="182.3" y="137">W1</text>
<text x="182.3" y="134.6">W3</text>
<text x="182.3" y="132.3">W4</text>
<text x="27" y="139.4">C17</text>
<text x="27" y="141.8">C18</text>
<text x="58.1" y="141.8">F9</text>
<text x="58.1" y="139.4">F17</text>
<text x="95.5" y="139.4">J4</text>
<text x="95.5" y="141.8">J8</text>
<text x="122.6" y="141.8">L8</text>
<text x="122.6" y="139.4">L9</text>
<text x="151.2" y="139.4">N14</text>
<text x="151.2" y="141.8">N15</text>
<text x="182.3" y="141.8">V8</text>
<text x="182.3" y="139.4">V11</text>
<text x="27" y="144.2">C19</text>
<text x="28.2" y="146.6">D3</text>
<text x="28.2" y="149">D6</text>
<text x="58.1" y="149">F6</text>
<text x="58.1" y="146.6">F7</text>
<text x="58.1" y="144.2">F8</text>
<text x="94.3" y="146.6">J10</text>
<text x="94.3" y="149">J11</text>
<text x="95.5" y="144.2">J9</text>
<text x="122.6" y="149">L5</text>
<text x="122.6" y="146.6">L6</text>
<text x="122.6" y="144.2">L7</text>
<text x="152.5" y="144.2">P3</text>
<text x="152.5" y="146.6">P7</text>
<text x="152.5" y="149">P8</text>
<text x="182.3" y="149">U14</text>
<text x="182.3" y="146.6">U15</text>
<text x="182.3" y="144.2">V4</text>
<text x="27" y="153.7">D11</text>
<text x="28.2" y="151.4">D8</text>
<text x="58.1" y="153.7">F4</text>
<text x="58.1" y="151.4">F5</text>
<text x="94.3" y="151.4">J12</text>
<text x="94.3" y="153.7">J13</text>
<text x="122.6" y="153.7">K17</text>
<text x="122.6" y="151.4">L4</text>
<text x="151.3" y="151.4">P12</text>
<text x="151.3" y="153.7">P15</text>
<text x="182.3" y="153.7">U11</text>
<text x="182.3" y="151.4">U13</text>
<text x="27" y="156.1">D14</text>
<text x="27" y="158.5">D17</text>
<text x="27" y="160.9">D18</text>
<text x="58.1" y="160.9">E16</text>
<text x="58.1" y="158.5">E17</text>
<text x="58.1" y="156.1">E19</text>
<text x="94.3" y="156.1">J14</text>
<text x="94.3" y="158.5">J17</text>
<text x="94.3" y="160.9">J20</text>
<text x="122.6" y="160.9">K12</text>
<text x="122.6" y="158.5">K13</text>
<text x="122.6" y="156.1">K14</text>
<text x="152.4" y="156.1">R2</text>
<text x="152.4" y="158.5">R5</text>
<text x="152.4" y="160.9">R7</text>
<text x="182.3" y="160.9">U4</text>
<text x="182.3" y="158.5">U8</text>
<text x="182.3" y="156.1">U9</text>
<text x="28.3" y="163.3">E4</text>
<text x="28.3" y="165.7">E5</text>
<text x="58.1" y="165.7">E14</text>
<text x="58.1" y="163.3">E15</text>
<text x="95.2" y="163.3">K3</text>
<text x="95.2" y="165.7">K5</text>
<text x="122.6" y="165.7">K10</text>
<text x="122.6" y="163.3">K11</text>
<text x="151.2" y="165.7">R12</text>
<text x="152.4" y="163.3">R8</text>
<text x="182.3" y="165.7">T11</text>
<text x="182.3" y="163.3">T12</text>
<text x="28.3" y="168.1">E6</text>
<text x="28.3" y="170.4">E7</text>
<text x="28.3" y="172.9">E8</text>
<text x="58.1" y="172.9">E11</text>
<text x="58.1" y="170.4">E12</text>
<text x="58.1" y="168.1">E13</text>
<text x="95.2" y="168.1">K8</text>
<text x="122.6" y="168.1">K9</text>
<text x="151.2" y="168.1">R15</text>
<text x="152.6" y="170.4">T2</text>
<text x="152.6" y="172.9">T3</text>
<text x="182.3" y="172.9">T8</text>
<text x="182.3" y="170.4">T9</text>
<text x="182.3" y="168.1">T10</text>
<text x="28.3" y="175.2">E9</text>
<text x="58.1" y="175.2">E10</text>
</g>
<g font-size="2.1" fill="#000080">
<text x="35" y="16.5">U800N</text>
<text x="82.7" y="29.6">C800</text>
<text x="94.7" y="29.6">C801</text>
<text x="106.6" y="29.6">C802</text>
<text x="118.5" y="29.6">C803</text>
<text x="130.5" y="29.2">C804</text>
<text x="142.4" y="29.6">C805</text>
<text x="82.7" y="32.1">10nF</text>
<text x="94.7" y="32.1">100nF</text>
<text x="106.6" y="32.1">100nF</text>
<text x="118.5" y="32.1">10uF</text>
<text x="130.5" y="32.1">22uF</text>
<text x="142.4" y="32.1">22uF</text>
<text x="94.7" y="39.2">C0402</text>
<text x="106.6" y="39.2">C0402</text>
<text x="82.7" y="60.7">C806</text>
<text x="82.7" y="63.1">10nF</text>
<text x="94.7" y="60.7">C807</text>
<text x="94.7" y="63.1">100nF</text>
<text x="106.6" y="60.7">C808</text>
<text x="106.6" y="63.1">100nF</text>
<text x="130.5" y="60.7">C810</text>
<text x="130.5" y="63.1">100nF</text>
<text x="142.4" y="60.7">C811</text>
<text x="142.4" y="63.1">10uF</text>
<text x="154.3" y="60.2">C812</text>
<text x="154.3" y="63.1">10uF</text>
<text x="166.3" y="60.2">C813</text>
<text x="166.3" y="63.1">22uF</text>
<text x="175.9" y="60.7">C814</text>
<text x="175.9" y="63.1">22uF</text>
<text x="94.7" y="70.2">C0402</text>
<text x="106.6" y="70.2">C0402</text>
<text x="130.5" y="70.2">C0402</text>
<text x="142.4" y="70.2">C0603</text>
<text x="35" y="83.6">RK3328</text>
<text x="32.6" y="107.2">U800O</text>
<text x="99.4" y="107.2">U800P</text>
<text x="156.8" y="107.2">U800Q</text>
<text x="99.4" y="176.7">RK3328</text>
<text x="32.6" y="183.9">RK3328</text>
<text x="156.8" y="181.5">RK3328</text>
</g>
<g font-size="2.1">
<text x="123.3" y="22.2">&gt;100Mil</text>
<text x="134.8" y="19.6">VDD_ARM</text>
<text x="82.7" y="34.4">X5R</text>
<text x="94.7" y="34.4">X5R</text>
<text x="106.6" y="34.4">X5R</text>
<text x="118.5" y="34.4">X5R</text>
<text x="130.5" y="34.4">X5R</text>
<text x="142.4" y="34.4">X5R</text>
<text x="82.7" y="39.2">C0402</text>
<text x="82.7" y="36.8">25V</text>
<text x="94.7" y="36.8">10V</text>
<text x="106.6" y="36.8">10V</text>
<text x="118.5" y="39.2">C0603</text>
<text x="118.5" y="36.8">6.3V</text>
<text x="130.5" y="39.2">C0603</text>
<text x="130.5" y="36.8">6.3V</text>
<text x="142.4" y="39.2">C0603</text>
<text x="142.4" y="36.8">6.3V</text>
<text x="78" y="46.1">PCB LAYOUT注意：电容都要靠近主控，其中一个22uF电容需要放在管脚正下方。</text>
<text x="123.3" y="53.2">&gt;100Mil</text>
<text x="158.7" y="50.7">VDD_LOG</text>
<text x="82.7" y="65.5">X5R</text>
<text x="94.7" y="65.5">X5R</text>
<text x="106.6" y="65.5">X5R</text>
<text x="130.5" y="65.5">X5R</text>
<text x="142.4" y="65.5">X5R</text>
<text x="154.3" y="65.5">X5R</text>
<text x="166.3" y="65.5">X5R</text>
<text x="175.9" y="65.5">X5R</text>
<text x="82.7" y="70.2">C0402</text>
<text x="82.7" y="67.9">25V</text>
<text x="94.7" y="67.9">10V</text>
<text x="106.6" y="67.9">10V</text>
<text x="130.5" y="67.9">10V</text>
<text x="142.4" y="67.9">6.3V</text>
<text x="154.3" y="70.2">C0603</text>
<text x="154.3" y="67.9">6.3V</text>
<text x="166.3" y="70.2">C0603</text>
<text x="166.3" y="67.9">6.3V</text>
<text x="175.9" y="70.2">C0603</text>
<text x="175.9" y="67.9">6.3V</text>
<text x="78" y="77.1">PCB LAYOUT注意：电容都要靠近主控，其中一个22uF电容需要放在管脚正下方。</text>
<text x="35" y="86.7">BGA395_14R00X14R00X1R24</text>
<text x="99.4" y="179.8">BGA395_14R00X14R00X1R24</text>
<text x="156.8" y="184.6">BGA395_14R00X14R00X1R24</text>
<text x="32.6" y="187">BGA395_14R00X14R00X1R24</text>
<text x="221" y="196.5">Thursday, March 09, 2017</text>
<text x="257.3" y="196.7">Page Num: 6</text>
<text x="265.1" y="192.5">REV: &lt;Revcode&gt;</text>
<text x="221" y="200.1">Monday, September 25, 2017</text>
<text x="257.3" y="200.1">Page Total: 25</text>
</g>
<g font-size="1.7">
<text x="36.2" y="8">5</text>
<text x="91" y="8">4</text>
<text x="145.9" y="8">3</text>
<text x="200.7" y="8">2</text>
<text x="255.6" y="8">1</text>
<text x="6.9" y="34.2">D</text>
<text x="283.6" y="34.2">D</text>
<text x="6.9" y="82.3">C</text>
<text x="283.6" y="82.3">C</text>
<text x="6.9" y="130.4">B</text>
<text x="283.6" y="130.4">B</text>
<text x="6.9" y="178.5">A</text>
<text x="283.6" y="178.5">A</text>
<text x="36.2" y="202.8">5</text>
<text x="91" y="202.8">4</text>
<text x="145.9" y="202.8">3</text>
<text x="200.7" y="202.8">2</text>
<text x="255.6" y="202.8">1</text>
</g>
</svg>
